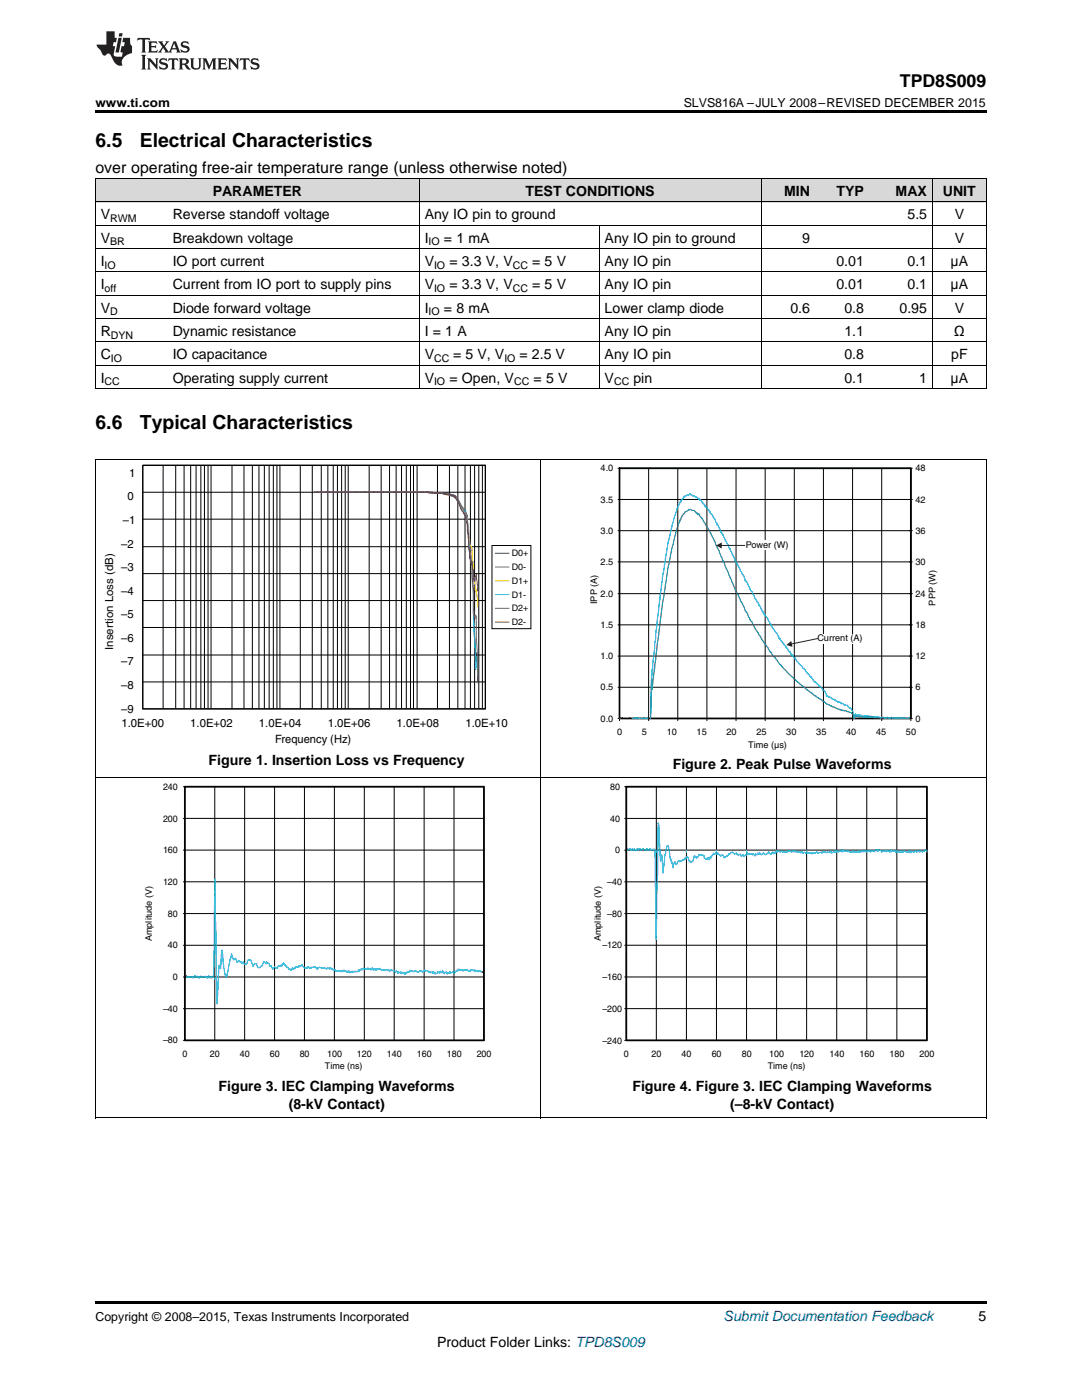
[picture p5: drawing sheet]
<svg xmlns="http://www.w3.org/2000/svg" width="216mm" height="279mm" viewBox="0 0 216 279" stroke-linecap="round" stroke-linejoin="round" font-family="sans-serif">
<g fill="#d8d8d8">
<path d="M19 35.7h10.8v4.7h-10.8z"/>
<path d="M29.8 35.7h3.6v4.7h-3.6z"/>
<path d="M33.4 35.7h50.3v4.7h-50.3z"/>
<path d="M83.7 35.7h17.9v4.7h-17.9z"/>
<path d="M101.6 35.7h18v4.7h-18z"/>
<path d="M119.6 35.7h32.3v4.7h-32.3z"/>
<path d="M151.9 35.7h10.8v4.7h-10.8z"/>
<path d="M162.7 35.7h10.8v4.7h-10.8z"/>
<path d="M173.5 35.7h12.6v4.7h-12.6z"/>
<path d="M186.1 35.7h10.7v4.7h-10.7z"/>
</g>
<path d="M19 259.7h177.8v.5h-177.8z" fill="#000"/>
<path d="M19.1 155.2v68M107.9 155.2v68M196.8 155.2v68M19 223.1h177.8" fill="none" stroke="#000" stroke-width=".2"/>
<path d="M36.9 157h59.7v50.6h-59.7z" fill-rule="evenodd" fill="#fff"/>
<g fill="none" stroke="#010202" stroke-width=".2">
<path d="M36.6 157h60v50.6h-60M36.9 157v50.6M42.9 157v50.6M48.8 157v50.6M54.8 157v50.6M60.7 157v50.6M66.7 157v50.6M72.7 157v50.6M78.7 157v50.6M84.6 157v50.6M90.6 157v50.6M36.6 176h60"/>
<path d="M36.6 169.7h60M36.6 163.3h60M36.6 188.7h60M36.6 182.3h60M36.6 195h60M37.2 194.8l-.3 .3M96.2 194l.2 .1M36.6 201.3h60"/>
</g>
<path d="M36.9 157h59.7v50.6h-59.7z" fill="none" stroke="#010202" stroke-width=".34"/>
<path d="M42.9 195v.4M96.2 194l-.2-.1a.3 .3 0 0 0-.5 0l-.2-.2-.2 .2-.2-.3-.1 .3-.1-.3-.3 .1-.5-.1a.37 .37 0 0 1-.3 .2 .37 .37 0 0 1-.4-.3l-.3 .2a.27 .27 0 0 0-.3-.1 .27 .27 0 0 0-.2 .2l-.1-.3-.2 .1-.2-.1-.1 .2a.33 .33 0 0 0-.4-.2 .33 .33 0 0 0-.2 .3l-.1-.1-.5 .6-.1-.3h-.2a.3 .3 0 0 1-.3 .2 .3 .3 0 0 1-.3-.3l-.1 .3h-.2l-.2 .2-.2-.4-.3 .3-.1-.3-.1 .2-.2-.4-.3 .3-.1-.3-.2 .4a.28 .28 0 0 0-.3-.2 .28 .28 0 0 0-.2 .2l-.4 .1-.3-.3-.1 .2-.1-.3a.23 .23 0 0 1-.3 .2 .23 .23 0 0 1-.2-.2l-.2 .1a.54 .54 0 0 0-.7-.2l-.2-.2-.1 .3-.1-.1-.2 .2a.43 .43 0 0 0-.8 0h-.2l-.2-.1a.35 .35 0 0 0-.3-.2 .35 .35 0 0 0-.3 .2l-.2-.2-.4 .1-.1-.1-.2 .4h-.2l-.1-.1-.5 .4-.2-.3-.3 .1-.1-.2-.1 .3-.2-.3-.3 .2-.1-.3-.1 .4-.2-.4h-.1l-.1-.1-.1 .2-.7-.4-.1 .1-.2-.1-.2 .2-.1-.2-.5-.1-.6 .1-.2-.1-.1 .1-.4-.3-.1 .2-.1-.2-.2 .1-.2-.1-.1 .4-.1-.3-.2 .1-.1-.1-.1 .2-.3-.4-.3 .3-.1-.2a.25 .25 0 0 1-.3 .2 .25 .25 0 0 1-.2-.3l-.5 .3-.3-.3-.3 .3-.2-.2-.4 .5-.1-.2a.36 .36 0 0 1-.2 .3 .36 .36 0 0 1-.4-.1l-.4 .2-.3-.2-.1 .2-.4-.1-.1 .2-.1-.4-.1 .3-.1-.1-.2 .1-.2-.3-.2 .2-.2-.3-.1 .3-.1-.2-.2 .2-.2-.2-.3 .2a.41 .41 0 0 0-.7-.1l-.2-.3-.2 .1-.2-.1-.5-.4-.1 .3-.1-.2h-.4l-.2 .2-1.3-.4-.3 .2-.1-.1-.1 .3-.4-.4h-.7l-.1 .3-.2-.3-.1 .3-.1-.2a.22 .22 0 0 0-.2-.1 .22 .22 0 0 0-.2 .2l-.3-.1-.2 .1-.5-.6-.4 .2-.1-.1-.1 .2-.1-.2-.2 .4-.4-.2-.2 .4-.1-.2-.1 .3-.3-.2-.2 .4-.2-.2h-.3l-.1-.3h-.2l-.1-.3-.1 .1-.5-.7-.4 .6-.1-.2-.1 .3-.1-.2-.1 .1a.52 .52 0 0 0-.6 .5l-.3-.1-.1-.3-.4 .5-.4-.7-.2 .2-.1-.6-.5-.3-.1 .4-.2-.4h-.3a1.33 1.33 0 0 1-1 1.1l-.3-.3-.1-.5h-.3l-.4 .5-.2-.5a.6 .6 0 0 0-.2-.6 .6 .6 0 0 0-.7-.1l-.1 .6a.3 .3 0 0 1-.5 .1l-.1 .1-.1-.4-.1 .3-.2-.2-.1 .2-.1-.3-.4-.1-.1-.2-.3 .3-.3-.7-.3 .2-.2-.3-.1 .1-.2-.9-1.1 4.6-.4-1.9-.4-3.5-.3 3.7-.3-.7v.1l-.4 7.6-.4-24.8-.2 16.5a6.8 6.8 0 0 1-.2 2.8l-.1 .2-.1-.1-.2 .3-.1-.2-.1 .2-.3-.4-.2 .4-.3-.3-.9 .2-.1-.3-.1 .1a.21 .21 0 0 1-.2 .2 .21 .21 0 0 1-.2-.2l-.1 .2a.23 .23 0 0 0-.2-.3 .23 .23 0 0 0-.2 .2l-.2-.2-.2 .3-.1-.2-.2 .2-.1-.2h-.4l-.3 .2" fill="none" stroke="#00aeef" stroke-width=".23"/>
<path d="M37.2 194.8l.2 .2 .1-.2 .1 .3" fill="none" stroke="#00aeef" stroke-width=".2"/>
<path d="M125 157h59.9v50.6h-59.9z" fill-rule="evenodd" fill="#fff"/>
<g fill="none" stroke="#010202" stroke-width=".2">
<path d="M124.7 157h60.2v50.6h-60.2M125 157v50.6M131 157v50.6M137 157v50.6M143 157v50.6M149 157v50.6M155 157v50.6M161 157v50.6M167 157v50.6M172.9 157v50.6M179 157v50.6M124.7 176h60.2"/>
<path d="M124.7 163.3h60.2M124.7 169.7h60.2M125 169.5l.1-.1 .1 .3M124.7 195h60.2M124.7 188.6h60.2M124.7 182.3h60.2M124.7 201.3h60.2"/>
</g>
<path d="M125 157h59.9v50.6h-59.9z" fill="none" stroke="#010202" stroke-width=".34"/>
<path d="M125.6 169.4h.1l.3 .3 .2-.3 .1 .2 .2-.2 .1 .3 .5-.3 .2 .3a.28 .28 0 0 1 .3-.4 .28 .28 0 0 1 .3 .4l.4-.4a.36 .36 0 0 0 .4 .4 .36 .36 0 0 0 .3-.4l.2 .4 .1-.2 .2 .2 .2-.3 .4 .3 .2-.2h.3l.1 .7 .3 17.3 .3-23.3 .5 7.3v.3l.2-1.2 .3 3.6 .3-3.6h.2l.3-1.8h.3l.3 2.5 .3 .9 .1-.1 .2 1.1 .4-1.2 .2 .6 .5-.8 .1 .2 .3-.1 .1-.2 .2 .1 .3-.3 .1 .1 .2-.4 .2 .3 .2-.5a.72 .72 0 0 1 .4 .8l.1 .2 .1-.2 .3 .3a1.49 1.49 0 0 0 .6-1.2h.1a.38 .38 0 0 0 .4 .2 .38 .38 0 0 0 .3-.3l.1-.3 .1 .2 .2-.2 .2 .2 .1-.2 .3 .2 .2 .7 .1-.1 .1 .2 .1-.1 .1 .2 .2-.4 .1 .1 .1-.1 .1 .4 .1-.5 .2 .3 .1-.5 .1 .1 .4-.7 .2 .2 .1-.2 .3 .1 .2-.2 .1 .3 .5 .4a.31 .31 0 0 1 .4-.2 .31 .31 0 0 1 .2 .4l.1 .1 .1-.2 .2 .1 .4-.5 .2 .1 .1-.4 .1 .2 .2-.4h.4a.43 .43 0 0 0 .7 .1l.4 .5 .3-.2 .3 .3 .2-.2 .1 .2 .2-.1 .1 .3 .5-.6 .1 .2 .1-.3 .1 .2 .4-.1 .2 .1 .1-.1 .2 .2 .1-.2 .3 .4 .2-.4 .3 .2 .1-.3 .2 .2 .2-.3 .1 .4h.3l.3-.4 .3 .2a.27 .27 0 0 0 .3 .2 .27 .27 0 0 0 .2-.3l.3-.3 .4 .5 .4-.5 .2 .4 .1-.3 .2 .1 .1-.3 .3 .1 .2-.2 .3 .2a.32 .32 0 0 1 .3-.1 .32 .32 0 0 1 .3 .2l.3-.2 .1 .2 .2-.1a.29 .29 0 0 0 .3 .1 .29 .29 0 0 0 .1-.3l.2 .2 .3-.2 .2 .2 .4-.2 .1 .2 .3-.2a.39 .39 0 0 0 .7 .1 .3 .3 0 0 0 .3 .2 .3 .3 0 0 0 .3-.2l.1 .4 .4-.2 .4 .2 .3-.2 .1 .2 .5-.1 .2 .2 .2-.2h.5l.2-.2 .2 .2 .7-.2 .2 .2 .2-.2 .2 .1 .2-.1 .3 .2 .2-.1h.4l.3-.2a.33 .33 0 0 0 .5 .2h.2l.1-.3 .1 .3a.4 .4 0 0 1 .6-.1l.5-.3 .1 .3 .1-.4 .2 .4 .1-.3 .2 .2 .1-.2 .5 .3a.33 .33 0 0 1 .6 .1l.1-.1 .3 .1 .2-.3 .1 .3 .2-.2 .2 .2 .3-.1 .2 .1 .1-.3a.25 .25 0 0 0 .2 .3 .25 .25 0 0 0 .3-.2l.2-.1 .1 .2 .2-.1h.8l.4-.2 .1 .3 .2-.2 .2 .1 .2-.1 .2 .2 .4-.4 .3 .2 .2-.2 .4 .1 .1 .4 .2-.3 .5 .1 .1-.2 .1 .3a.43 .43 0 0 1 .7 0l.1-.3 .2 .3 .1-.3 .2 .2 .2-.2 .4 .3 .3-.1a.36 .36 0 0 0 .6 .1h.1l.1-.2 .2 .3 .4-.3 .7 .3 .4-.3 .1 .4 .1-.4 .1 .3 .4-.2a.17 .17 0 0 0 .2 .2 .17 .17 0 0 0 .1-.2l.4 .2 .2-.3 .2 .1 .1-.2 .1 .3 .1-.2 .5 .2 .1-.2h.3l.2-.2 .1 .2M131 169.7v.4M137 169.7v.4M143 169.7v.4M149 169.7v.4M155 169.7v.4M161 169.7v.4M167 169.7v.4M172.9 169.7v.4M179 169.7v.4M184.9 169.7v.4" fill="none" stroke="#00aeef" stroke-width=".23"/>
<path d="M125.6 169.4l-.4 .3" fill="none" stroke="#00aeef" stroke-width=".2"/>
<path d="M19.1 91.7v63.5M107.9 91.7v63.5M196.8 91.7v63.5M19 155.2h177.8" fill="none" stroke="#000" stroke-width=".2"/>
<path d="M123.6 93.5h58.1v49.9h-58.1z" fill-rule="evenodd" fill="#fff"/>
<g fill="none" stroke="#010202" stroke-width=".2">
<path d="M123.3 99.7h58.7M123.3 93.5h58.7M123.6 93.5v50.3M129.4 93.5v50.3M135.2 93.5v50.3M141.1 93.5v50.3M146.9 93.5v50.3M152.7 93.5v50.3M158.5 93.5v50.3M164.3 93.5v50.3M170.1 93.5v50.3M175.9 93.5v50.3"/>
<path d="M181.7 93.5v50.3M123.3 118.5h58.7M123.3 112.1h58.7M123.3 105.9h58.7M123.3 137.2h58.7M123.3 130.9h58.7M123.3 124.7h58.7M123.3 143.4h58.7M124.1 143.4v-.1l.1 .1M124.4 143.4h.1M125.6 143.4v-.1l.2 .1"/>
</g>
<path d="M123.6 93.5h58.1v49.9h-58.1z" fill="none" stroke="#010202" stroke-width=".34"/>
<path d="M126.1 143.4h.1M126.4 143.4l.1-.1 .2 .1M127.4 143.3l-.6 .1M181.3 143.4v-.1l.1 .1" fill="none" stroke="#00aeef" stroke-width=".2"/>
<path d="M127.4 143.3l.4 .1M128 143.4h.2M128.4 143.4l.1-.2 .1 .2M128.8 143.4l.3-.1 .2 .1M129.8 143.4l.2-9.7 .1 1.1 1-11.1 1.4-10a53.8 53.8 0 0 1 2.9-12.8l.7-1.3 .6-.5a.4 .4 0 0 1 .6-.2l.4-.3 .6 .4 .2-.1 .4 .2 .4 .5 .1-.1 .2 .3 .2 .1 .1-.1 .6 .9h.1l.2 .4 .6 .7 .3 .6 .3 .2 .7 1.1 1.4 3 .2 .1 3.4 7.1 .7 1.1a1.88 1.88 0 0 0 .7 1.3l.6 1.4 .4 .4 .6 1.4 1.8 2.9v.2l.2 .1 .6 .9 .1 .3 .5 .7v.4l1.1 1.3 .6 1.2h.1l.1 .4h.2l1.9 2.7 .4 .5 .3 .2 .5 .7 2.7 3.1 .6 .9 .9 .6 .2 .4 .1-.1 .1 .3 .4 .2 .1 .3 .3 .1 .5 1.2 .1-.1 .3 .2 .1-.1 .7 .6h.3l.9 .6 .2-.1 .2 .3 .2-.1 .4 .4a1.18 1.18 0 0 1 1.1 .6 1.89 1.89 0 0 1 .8 1.8l.1 .3M170.5 143.4l.1-.9 .3 .2 .3-.1 .1 .2 .5-.1 .6 .4 .2-.3 .1 .1 .6-.1 .1 .3 .4-.2 .6 .3v-.1l.3 .1 .5-.1 .5 .2 1.4-.1 .4 .2 .3-.2h.2l.2 .2 .1-.1 .9 .1 .1-.2 .1 .2 .2-.1 .4 .1M180.3 143.4v-.2l.3 .2h.7" fill="none" stroke="#00aeef" stroke-width=".23"/>
<path d="M123.6 143.4h.2M129.2 143.4h.1M129.8 143.4l.2-7.8 .1 2 2.2-17.9a100.5 100.5 0 0 1 2.9-14.7l.5-1.3h.1l.3-.5a2.23 2.23 0 0 1 1.2-1.3l.2-.3 .1 .2 .2-.2 .2 .3h.5l.8 .8 .1-.2 1.5 2.4a14.3 14.3 0 0 1 2 4l.6 1.1 3.2 7.8 .5 .8 .6 1.3 .7 1.3 .2 .8 .4 .4 .5 1.2 2.5 4.2 1.2 1.5 .6 1.2 .8 .8 .9 1.3 .4 .2v.3h.2l2.1 2.3 .3 .1 .3 .5 2.1 1.7 1.1 .7 .3 .4 2.1 1.2 .5 .5 .5 .2 1.9 .9 .2-.1 .2 .2 .1-.1 1 .3 .3 .2a1.26 1.26 0 0 1 1.2 1.3M170.5 143.4l.1-.6 1.5 .4 .5-.1 .1 .1h1.6l.1 .1 .7-.1 1.3 .2 .1-.1 .1 .1 .2-.1 1.4 .1M178.5 143.4l.2-.1 .8 .1M180.1 143.4l.2-.1 .4 .1M181.2 143.4l.2-.1v.1" fill="none" stroke="#00a54f" stroke-width=".23"/>
<g fill="#fff">
<path d="M148.6 107.9h8.8v1.9h-8.8z" fill-rule="evenodd"/>
<path d="M163.1 126.5h8.9v1.9h-8.9z" fill-rule="evenodd"/>
</g>
<path d="M163.1 127.4l-5.2 1.1" fill="none" stroke="#231f20" stroke-width=".2"/>
<path d="M156.9 128.7l1-.8 .2 1.2z" fill="#231f20"/>
<path d="M148.6 108.9h-4.7" fill="none" stroke="#231f20" stroke-width=".2"/>
<path d="M142.9 108.9l1.1-.6v1.2z" fill="#231f20"/>
<g fill="none" stroke="#010202" stroke-width=".2">
<path d="M28.5 92.9h68.4v48.6h-68.4zM28.5 98.2h68.4M32.5 92.9v48.6M35.1 92.9v48.6M36.7 92.9v48.6M38 92.9v48.6M39.1 92.9v48.6M40.1 92.9v48.6M40.8 92.9v48.6M41.5 92.9v48.6M42.1 92.9v48.6M46.3 92.9v48.6"/>
<path d="M48.7 92.9v48.6M50.4 92.9v48.6M51.7 92.9v48.6M52.7 92.9v48.6M53.7 92.9v48.6M54.5 92.9v48.6M55.3 92.9v48.6M55.9 92.9v48.6M59.9 92.9v48.6M62.3 92.9v48.6M64.1 92.9v48.6M65.4 92.9v48.6"/>
<path d="M66.5 92.9v48.6M67.3 92.9v48.6M68.2 92.9v48.6M68.9 92.9v48.6M69.5 92.9v48.6M73.7 92.9v48.6M76.1 92.9v48.6M77.7 92.9v48.6M79 92.9v48.6M80.1 92.9v48.6M81.1 92.9v48.6M81.9 92.9v48.6"/>
<path d="M82.5 92.9v48.6M83.2 92.9v48.6M87.3 92.9v48.6M89.7 92.9v48.6M91.4 92.9v48.6M92.8 92.9v48.6M93.9 92.9v48.6M94.7 92.9v48.6M95.5 92.9v48.6M96.3 92.9v48.6M28.5 119.9h68.4M28.5 114.5h68.4"/>
<path d="M28.5 109.1h68.4M28.5 103.6h68.4M28.5 136.1h68.4M28.5 130.7h68.4M28.5 125.2h68.4"/>
</g>
<path d="M28.5 92.9h68.4v48.6h-68.4z" fill="none" stroke="#010202" stroke-width=".24"/>
<g fill="none" stroke="#2e3090" stroke-width=".2">
<path d="M62.7 98.2h23.6l.2 .2h1.9v.1M62.8 98.2h.1M63 98.2h.1M63.3 98.2h.1M63.6 98.2h.1M63.9 98.2h.1M64.1 98.2h.1M64.3 98.2h.1M64.6 98.2h.1M64.8 98.2h.1M65.1 98.2h.1M65.4 98.2h.1"/>
<path d="M65.7 98.2h.1M65.9 98.2h.1M66.1 98.2h.1M66.4 98.2h.1M66.6 98.2h.1M67 98.2h.1M67.2 98.2h.1M67.4 98.2h.1M67.7 98.2h.1M67.9 98.2h.1M68.2 98.2h.1M68.5 98.2h.1"/>
<path d="M68.8 98.2h.1M69 98.2h.1M69.2 98.2h.1M69.5 98.2h.1M69.7 98.2h.1M70 98.2h.1M70.3 98.2h.1M70.6 98.2h.1M70.8 98.2h.1M71 98.2h.1M71.3 98.2h.1M71.5 98.2h.1"/>
<path d="M71.9 98.2h.1M72.1 98.2h.1M72.4 98.2h.1M72.6 98.2h.1M72.8 98.2h.1M73.1 98.2h.1M73.4 98.2h.1M73.7 98.2h.1M73.9 98.2h.1M74.1 98.2h.1M74.4 98.2h.1M74.6 98.2h.1"/>
<path d="M74.9 98.2h.1M75.2 98.2h.1M75.5 98.2h.1M75.7 98.2h.1M75.9 98.2h.1M76.2 98.2h.1M76.4 98.2h.1M76.8 98.2h.1M77 98.2h.1M77.3 98.2h.1M77.5 98.2h.1M77.7 98.2h.1"/>
<path d="M78 98.2h.1M78.3 98.2h.1M78.6 98.2h.1M78.8 98.2h.1M79 98.2h.1M79.3 98.2h.1M79.5 98.2h.1M79.8 98.2h.1M80.1 98.2h.1M80.4 98.2h.1M80.6 98.2h.1M80.8 98.2h.1"/>
<path d="M81.1 98.2h.1M81.3 98.2h.1M81.7 98.2h.1M81.9 98.2h.1M82.2 98.2h.1M82.4 98.2h.1M82.6 98.2h.1M82.9 98.2h.1M83.2 98.2h.1M83.5 98.2h.1M83.7 98.2h.1M83.9 98.2h.1"/>
<path d="M84.2 98.2h.1M84.4 98.2h.1M84.7 98.2h.1M85 98.2h.1M85.3 98.2h.1M85.5 98.2h.1M85.7 98.2h.1M86 98.2h.1M86.2 98.2h.1M86.6 98.4h.1M86.8 98.4h.1M87.1 98.4h.1"/>
<path d="M87.3 98.4h.1M87.5 98.4h.1M87.8 98.4h.1M88 98.4h.1M88.4 98.5h.1M88.4 98.5h.7M88.6 98.5h.1M88.8 98.5h.1M89.1 98.5h.1M89.1 98.5l.1 .1h.7v.1M89.3 98.6h.1M89.6 98.6h.1"/>
<path d="M89.9 98.7h.1M89.9 98.7h.5v.1M90.2 98.7h.1M90.4 98.8h.1M90.4 98.8l.5 .2v.1M90.9 99.1h.1M90.9 99.1l.6 .6a4.5 4.5 0 0 0 1.3 2.1h.1l.1 .5a2.27 2.27 0 0 1 .3 1.7l.4 4.9a3.9 3.9 0 0 0 .3 2.1v1.1a4.2 4.2 0 0 1 .2 2.6v.9a21.2 21.2 0 0 1 .3 5.2l.1 4.9 .2 2.5v3.5l.1 .1 .2-1.6 .2 2.4v3.5M91.1 99.3h.1"/>
</g>
<g fill="none" stroke="#b6208b" stroke-width=".2">
<path d="M62.7 98.2h22.8v.2h2v.1M62.8 98.2h.1M63 98.2h.1M63.3 98.2h.1M63.6 98.2h.1M63.9 98.2h.1M64.1 98.2h.1M64.3 98.2h.1M64.6 98.2h.1M64.8 98.2h.1M65.1 98.2h.1M65.4 98.2h.1"/>
<path d="M65.7 98.2h.1M65.9 98.2h.1M66.1 98.2h.1M66.4 98.2h.1M66.6 98.2h.1M67 98.2h.1M67.2 98.2h.1M67.4 98.2h.1M67.7 98.2h.1M67.9 98.2h.1M68.2 98.2h.1M68.5 98.2h.1"/>
<path d="M68.8 98.2h.1M69 98.2h.1M69.2 98.2h.1M69.5 98.2h.1M69.7 98.2h.1M70 98.2h.1M70.3 98.2h.1M70.6 98.2h.1M70.8 98.2h.1M71 98.2h.1M71.3 98.2h.1M71.5 98.2h.1"/>
<path d="M71.9 98.2h.1M72.1 98.2h.1M72.4 98.2h.1M72.6 98.2h.1M72.8 98.2h.1M73.1 98.2h.1M73.4 98.2h.1M73.7 98.2h.1M73.9 98.2h.1M74.1 98.2h.1M74.4 98.2h.1M74.6 98.2h.1"/>
<path d="M74.9 98.2h.1M75.2 98.2h.1M75.5 98.2h.1M75.7 98.2h.1M75.9 98.2h.1M76.2 98.2h.1M76.4 98.2h.1M76.8 98.2h.1M77 98.2h.1M77.3 98.2h.1M77.5 98.2h.1M77.7 98.2h.1"/>
<path d="M78 98.2h.1M78.3 98.2h.1M78.6 98.2h.1M78.8 98.2h.1M79 98.2h.1M79.3 98.2h.1M79.5 98.2h.1M79.8 98.2h.1M80.1 98.2h.1M80.4 98.2h.1M80.6 98.2h.1M80.8 98.2h.1"/>
<path d="M81.1 98.2h.1M81.3 98.2h.1M81.7 98.2h.1M81.9 98.2h.1M82.2 98.2h.1M82.4 98.2h.1M82.6 98.2h.1M82.9 98.2h.1M83.2 98.2h.1M83.5 98.2h.1M83.7 98.2h.1M83.9 98.2h.1"/>
<path d="M84.2 98.2h.1M84.4 98.2h.1M84.7 98.2h.1M85 98.2h.1M85.3 98.2h.1M85.7 98.4h.1M86 98.4h.1M86.2 98.4h.1M86.6 98.4h.1M86.8 98.4h.1M87.1 98.4h.1M87.3 98.4h.1"/>
<path d="M87.5 98.5h.1M87.5 98.5h.9v.1M87.8 98.5h.1M88 98.5h.1M88.4 98.6h.1M88.4 98.6h.4M88.6 98.6h.1M88.8 98.6h.1M88.8 98.6l.5 .1v.1h.6v.2M89.1 98.7h.1M89.6 98.8h.1M89.9 99h.1"/>
<path d="M89.9 99h.3M90.2 99h.1M90.2 99l.2 .1M90.4 99.1h.1M90.4 99.1l.2 .1M90.6 99.2h.1M90.6 99.2l.8 .8 .6 1.6 .7 .8M90.9 99.4h.1M92.4 102.2h.1M92.7 102.4h.1M92.7 102.4l.2 .1 .1 .4a2.27 2.27 0 0 1 .3 1.7l.2 1.5v1.3l.5 2.4M94 109.8h.1"/>
<path d="M94 109.8l.2 .4 .4 5.4a1.49 1.49 0 0 0 .2 1.3l.1 1.2 .2-.3M95.1 117.8h.1M95.1 117.8v.5a6.4 6.4 0 0 1 .2 2.7"/>
</g>
<g fill="none" stroke="#f7e726" stroke-width=".2">
<path d="M62.7 98.2h22.6M62.8 98.2h.1M63 98.2h.1M63.3 98.2h.1M63.6 98.2h.1M63.9 98.2h.1M64.1 98.2h.1M64.3 98.2h.1M64.6 98.2h.1M64.8 98.2h.1M65.1 98.2h.1M65.4 98.2h.1"/>
<path d="M65.7 98.2h.1M65.9 98.2h.1M66.1 98.2h.1M66.4 98.2h.1M66.6 98.2h.1M67 98.2h.1M67.2 98.2h.1M67.4 98.2h.1M67.7 98.2h.1M67.9 98.2h.1M68.2 98.2h.1M68.5 98.2h.1"/>
<path d="M68.8 98.2h.1M69 98.2h.1M69.2 98.2h.1M69.5 98.2h.1M69.7 98.2h.1M70 98.2h.1M70.3 98.2h.1M70.6 98.2h.1M70.8 98.2h.1M71 98.2h.1M71.3 98.2h.1M71.5 98.2h.1"/>
<path d="M71.9 98.2h.1M72.1 98.2h.1M72.4 98.2h.1M72.6 98.2h.1M72.8 98.2h.1M73.1 98.2h.1M73.4 98.2h.1M73.7 98.2h.1M73.9 98.2h.1M74.1 98.2h.1M74.4 98.2h.1M74.6 98.2h.1"/>
<path d="M74.9 98.2h.1M75.2 98.2h.1M75.5 98.2h.1M75.7 98.2h.1M75.9 98.2h.1M76.2 98.2h.1M76.4 98.2h.1M76.8 98.2h.1M77 98.2h.1M77.3 98.2h.1M77.5 98.2h.1M77.7 98.2h.1"/>
<path d="M78 98.2h.1M78.3 98.2h.1M78.6 98.2h.1M78.8 98.2h.1M79 98.2h.1M79.3 98.2h.1M79.5 98.2h.1M79.8 98.2h.1M80.1 98.2h.1M80.4 98.2h.1M80.6 98.2h.1M80.8 98.2h.1"/>
<path d="M81.1 98.2h.1M81.3 98.2h.1M81.7 98.2h.1M81.9 98.2h.1M82.2 98.2h.1M82.4 98.2h.1M82.6 98.2h.1M82.9 98.2h.1M83.2 98.2h.1M83.5 98.2h.1M83.7 98.2h.1M83.9 98.2h.1"/>
<path d="M84.2 98.2h.1M84.4 98.2h.1M84.7 98.2h.1M85 98.2h.1M85.3 98.2h.1M85.3 98.2l.1 .2h2.1v.1l1.3 .1M85.5 98.4h.1M85.7 98.4h.1M86 98.4h.1M86.2 98.4h.1M86.6 98.4h.1M86.8 98.4h.1"/>
<path d="M87.1 98.4h.1M87.3 98.4h.1M87.8 98.5h.1M88 98.5h.1M88.6 98.6h.1M88.8 98.6h.1M88.8 98.6l.8 .1v.1M89.1 98.7h.1M89.3 98.7h.1M89.6 98.8h.1M89.6 98.8h.3M89.9 98.8h.1"/>
<path d="M89.9 98.8l.5 .2v.1M90.2 99h.1M90.4 99.1h.1M90.4 99.1h.2v.1M90.6 99.2h.1M90.6 99.2h.3v.1M90.9 99.3h.1M90.9 99.3l.5 .6 .8 1.9 .5 .4M92.7 102.2h.1M92.7 102.2a3.4 3.4 0 0 1 .6 2.5l.4 3.9 .3 .5M94 109.1h.1M94 109.1a2.02 2.02 0 0 1 .2 1.8l.3 1.8v2.3l.4 2.9 .2-.2 .2 3.5"/>
</g>
<g fill="none" stroke="#30beb9" stroke-width=".2">
<path d="M62.7 98.2h22.8v.2h.5v-.2l.1 .2h1.9v.1M62.8 98.2h.1M63 98.2h.1M63.3 98.2h.1M63.6 98.2h.1M63.9 98.2h.1M64.1 98.2h.1M64.3 98.2h.1M64.6 98.2h.1M64.8 98.2h.1M65.1 98.2h.1M65.4 98.2h.1"/>
<path d="M65.7 98.2h.1M65.9 98.2h.1M66.1 98.2h.1M66.4 98.2h.1M66.6 98.2h.1M67 98.2h.1M67.2 98.2h.1M67.4 98.2h.1M67.7 98.2h.1M67.9 98.2h.1M68.2 98.2h.1M68.5 98.2h.1"/>
<path d="M68.8 98.2h.1M69 98.2h.1M69.2 98.2h.1M69.5 98.2h.1M69.7 98.2h.1M70 98.2h.1M70.3 98.2h.1M70.6 98.2h.1M70.8 98.2h.1M71 98.2h.1M71.3 98.2h.1M71.5 98.2h.1"/>
<path d="M71.9 98.2h.1M72.1 98.2h.1M72.4 98.2h.1M72.6 98.2h.1M72.8 98.2h.1M73.1 98.2h.1M73.4 98.2h.1M73.7 98.2h.1M73.9 98.2h.1M74.1 98.2h.1M74.4 98.2h.1M74.6 98.2h.1"/>
<path d="M74.9 98.2h.1M75.2 98.2h.1M75.5 98.2h.1M75.7 98.2h.1M75.9 98.2h.1M76.2 98.2h.1M76.4 98.2h.1M76.8 98.2h.1M77 98.2h.1M77.3 98.2h.1M77.5 98.2h.1M77.7 98.2h.1"/>
<path d="M78 98.2h.1M78.3 98.2h.1M78.6 98.2h.1M78.8 98.2h.1M79 98.2h.1M79.3 98.2h.1M79.5 98.2h.1M79.8 98.2h.1M80.1 98.2h.1M80.4 98.2h.1M80.6 98.2h.1M80.8 98.2h.1"/>
<path d="M81.1 98.2h.1M81.3 98.2h.1M81.7 98.2h.1M81.9 98.2h.1M82.2 98.2h.1M82.4 98.2h.1M82.6 98.2h.1M82.9 98.2h.1M83.2 98.2h.1M83.5 98.2h.1M83.7 98.2h.1M83.9 98.2h.1"/>
<path d="M84.2 98.2h.1M84.4 98.2h.1M84.7 98.2h.1M85 98.2h.1M85.3 98.2h.1M85.7 98.4h.1M86.2 98.4h.1M86.6 98.4h.1M86.8 98.4h.1M87.1 98.4h.1M87.3 98.4h.1M87.5 98.4h.1"/>
<path d="M87.8 98.4h.1M88 98.5h.1M88 98.5h.6M88.4 98.5h.1M88.6 98.5h.1M88.6 98.5l.7 .1M88.8 98.6h.1M89.1 98.6h.1M89.3 98.6h.1M89.3 98.6l.6 .1M89.6 98.7h.1M89.9 98.7h.1"/>
<path d="M89.9 98.7l.7 .3M90.2 98.8h.1M90.6 99h.1M90.6 99l.9 .8 .5 1.3 .4 .7h.3v.1M92.7 101.9h.1M92.7 101.9l.2 .3v.3a3.5 3.5 0 0 1 .4 2.1l.4 5.5 .5 2.6v3.6a31.9 31.9 0 0 1 .3 7l.3 7.1v3.1l.1 .2 .2-2.7v.2a7.9 7.9 0 0 1 .2 3.8"/>
</g>
<g fill="none" stroke="#96278e" stroke-width=".2">
<path d="M62.7 98.2h23.3M62.8 98.2h.1M63 98.2h.1M63.3 98.2h.1M63.6 98.2h.1M63.9 98.2h.1M64.1 98.2h.1M64.3 98.2h.1M64.6 98.2h.1M64.8 98.2h.1M65.1 98.2h.1M65.4 98.2h.1"/>
<path d="M65.7 98.2h.1M65.9 98.2h.1M66.1 98.2h.1M66.4 98.2h.1M66.6 98.2h.1M67 98.2h.1M67.2 98.2h.1M67.4 98.2h.1M67.7 98.2h.1M67.9 98.2h.1M68.2 98.2h.1M68.5 98.2h.1"/>
<path d="M68.8 98.2h.1M69 98.2h.1M69.2 98.2h.1M69.5 98.2h.1M69.7 98.2h.1M70 98.2h.1M70.3 98.2h.1M70.6 98.2h.1M70.8 98.2h.1M71 98.2h.1M71.3 98.2h.1M71.5 98.2h.1"/>
<path d="M71.9 98.2h.1M72.1 98.2h.1M72.4 98.2h.1M72.6 98.2h.1M72.8 98.2h.1M73.1 98.2h.1M73.4 98.2h.1M73.7 98.2h.1M73.9 98.2h.1M74.1 98.2h.1M74.4 98.2h.1M74.6 98.2h.1"/>
<path d="M74.9 98.2h.1M75.2 98.2h.1M75.5 98.2h.1M75.7 98.2h.1M75.9 98.2h.1M76.2 98.2h.1M76.4 98.2h.1M76.8 98.2h.1M77 98.2h.1M77.3 98.2h.1M77.5 98.2h.1M77.7 98.2h.1"/>
<path d="M78 98.2h.1M78.3 98.2h.1M78.6 98.2h.1M78.8 98.2h.1M79 98.2h.1M79.3 98.2h.1M79.5 98.2h.1M79.8 98.2h.1M80.1 98.2h.1M80.4 98.2h.1M80.6 98.2h.1M80.8 98.2h.1"/>
<path d="M81.1 98.2h.1M81.3 98.2h.1M81.7 98.2h.1M81.9 98.2h.1M82.2 98.2h.1M82.4 98.2h.1M82.6 98.2h.1M82.9 98.2h.1M83.2 98.2h.1M83.5 98.2h.1M83.7 98.2h.1M83.9 98.2h.1"/>
<path d="M84.2 98.2h.1M84.4 98.2h.1M84.7 98.2h.1M85 98.2h.1M85.3 98.2h.1M85.5 98.2h.1M85.7 98.2h.1M86 98.2h.1M86 98.2l.1 .2 2.7 .1M86.2 98.4h.1M86.6 98.4h.1M86.8 98.4h.1"/>
<path d="M87.1 98.4h.1M87.3 98.4h.1M87.5 98.4h.1M87.8 98.4h.1M88.4 98.5h.1M88.6 98.5h.1M88.8 98.5h.1M88.8 98.5l1.8 .3v.2M89.1 98.6h.1M89.3 98.6h.1M89.9 98.7h.1M90.4 98.8h.1"/>
<path d="M90.6 99h.1M90.6 99h.3v.1M90.9 99.1h.1M90.9 99.1l.5 .5 1.3 2.5a6.4 6.4 0 0 1 .6 2.9l.2 2.4a6.9 6.9 0 0 0 .2 3v1.1l.3 .4v.4a4.2 4.2 0 0 1 .2 2.7l.3 2.6v3.9l.1 .5a1.49 1.49 0 0 0 .2 1.3v.1l.1-.7 .2 .4v4.3l.2 3.6v5.3M91.1 99.3h.1"/>
</g>
<g fill="none" stroke="#ae2930" stroke-width=".2">
<path d="M62.7 98.2h22.8M62.8 98.2h.1M63 98.2h.1M63.3 98.2h.1M63.6 98.2h.1M63.9 98.2h.1M64.1 98.2h.1M64.3 98.2h.1M64.6 98.2h.1M64.8 98.2h.1M65.1 98.2h.1M65.4 98.2h.1"/>
<path d="M65.7 98.2h.1M65.9 98.2h.1M66.1 98.2h.1M66.4 98.2h.1M66.6 98.2h.1M67 98.2h.1M67.2 98.2h.1M67.4 98.2h.1M67.7 98.2h.1M67.9 98.2h.1M68.2 98.2h.1M68.5 98.2h.1"/>
<path d="M68.8 98.2h.1M69 98.2h.1M69.2 98.2h.1M69.5 98.2h.1M69.7 98.2h.1M70 98.2h.1M70.3 98.2h.1M70.6 98.2h.1M70.8 98.2h.1M71 98.2h.1M71.3 98.2h.1M71.5 98.2h.1"/>
<path d="M71.9 98.2h.1M72.1 98.2h.1M72.4 98.2h.1M72.6 98.2h.1M72.8 98.2h.1M73.1 98.2h.1M73.4 98.2h.1M73.7 98.2h.1M73.9 98.2h.1M74.1 98.2h.1M74.4 98.2h.1M74.6 98.2h.1"/>
<path d="M74.9 98.2h.1M75.2 98.2h.1M75.5 98.2h.1M75.7 98.2h.1M75.9 98.2h.1M76.2 98.2h.1M76.4 98.2h.1M76.8 98.2h.1M77 98.2h.1M77.3 98.2h.1M77.5 98.2h.1M77.7 98.2h.1"/>
<path d="M78 98.2h.1M78.3 98.2h.1M78.6 98.2h.1M78.8 98.2h.1M79 98.2h.1M79.3 98.2h.1M79.5 98.2h.1M79.8 98.2h.1M80.1 98.2h.1M80.4 98.2h.1M80.6 98.2h.1M80.8 98.2h.1"/>
<path d="M81.1 98.2h.1M81.3 98.2h.1M81.7 98.2h.1M81.9 98.2h.1M82.2 98.2h.1M82.4 98.2h.1M82.6 98.2h.1M82.9 98.2h.1M83.2 98.2h.1M83.5 98.2h.1M83.7 98.2h.1M83.9 98.2h.1"/>
<path d="M84.2 98.2h.1M84.4 98.2h.1M84.7 98.2h.1M85 98.2h.1M85.3 98.2h.1M85.5 98.2h.1M85.5 98.2l.1 .2h1.9M85.7 98.4h.1M86 98.4h.1M86.2 98.4h.1M86.6 98.4h.1M86.8 98.4h.1"/>
<path d="M87.1 98.4h.1M87.3 98.4h.1M87.5 98.4h.1M87.5 98.4l.1 .1h.8M87.8 98.5h.1M88 98.5h.1M88.4 98.5h.1M88.4 98.5l.7 .1v.1M88.6 98.6h.1M88.8 98.6h.1M89.1 98.7h.1M89.1 98.7l.8 .1"/>
<path d="M89.3 98.7h.1M89.9 98.8h.1M89.9 98.8l.5 .2v.1M90.2 99h.1M90.4 99.1h.1M90.4 99.1h.2v.1M90.6 99.2h.1M90.6 99.2l.5 .5M91.1 99.7h.1M91.1 99.7l.4 .4 .7 2 .2 .1v.2l.5 .7 .4 1.9 .4 6.5 .3 .6M94 112.1h.1M94 112.1h.2l.4 3.9 .2-.1v-.7l.3-.6 .2 3.5"/>
</g>
<path d="M98.2 108.9h7.7v16.6h-7.7z" fill-rule="evenodd" fill="#fff"/>
<path d="M98.2 108.9h7.7v16.6h-7.7z" fill="none" stroke="#010202" stroke-width=".2"/>
<path d="M98.8 110.4h2.8" fill="none" stroke="#2e3090" stroke-width=".2"/>
<path d="M98.8 113.2h2.8" fill="none" stroke="#b6208b" stroke-width=".2"/>
<path d="M98.8 115.9h2.8" fill="none" stroke="#f7e726" stroke-width=".2"/>
<path d="M98.8 118.7h2.8" fill="none" stroke="#30beb9" stroke-width=".2"/>
<path d="M98.8 121.4h2.8" fill="none" stroke="#96278e" stroke-width=".2"/>
<path d="M98.8 124.2h2.8" fill="none" stroke="#ae2930" stroke-width=".2"/>
<g fill="none" stroke="#000" stroke-width=".2">
<path d="M19 35.6h177.8M19.1 35.7v41.9M83.6 35.7v41.9M151.9 35.7v41.9M186 35.7v41.9M196.8 35.7v41.9M19 58.9h177.8M19 54.3h177.8M19 49.6h177.8M19 45h177.8M19 40.3h177.8M119.5 45v32.6"/>
<path d="M19 77.6h177.8M19 72.9h177.8M19 68.2h177.8M19 63.6h177.8M19 91.6h177.8"/>
</g>
<path d="M19 22h177.8v.5h-177.8zM19 77.6h.2zM33.3 77.6h.1zM83.6 77.6h.1zM101.5 77.6h.1zM119.5 77.6h.1zM151.8 77.6h.1zM162.6 77.6h.1zM173.4 77.6h.1zM185.9 77.6h.2zM196.7 77.6h.1z" fill="#000"/>
<g fill="#231f20">
<path d="M27.5 7.6l-.1 .5 .4-.2h.6v.1v2.1l-.2 .4h1l-.3-.4v-2.1l.1-.1h.5l.5 .2-.2-.5zM29.5 8.3l.2 .3v1.5l-.2 .4h1.8l.2-.6a1.04 1.04 0 0 1-1.3 .2v-.7h.6l.3 .2v-.6l-.3 .2h-.6v-.6l.8-.1 .4 .3-.2-.5zM31.5 8.3l.9 1.1-.9 1.1h.8l-.2-.2 .5-.7 .4 .7-.2 .2h1.5l-.1-.2 .1-.4h.9l.1 .4-.2 .2h1l-.3-.3-.7-1.9h-.5l-.9 2-.8-1 .9-1h-.8l.1 .3-.3 .5-.4-.6 .2-.2zM34.7 8.6l.4 1h-.7zM36.3 8.4a.63 .63 0 0 0-.2 .7 .63 .63 0 0 0 .6 .4l.6 .2 .1 .2a.75 .75 0 0 1-.7 .4 .75 .75 0 0 1-.6-.5l.1 .7 .1-.1a1.11 1.11 0 0 0 1.5-.6 1.13 1.13 0 0 0-1.2-.8l-.1-.4a1.04 1.04 0 0 1 1.2 .2l-.2-.5-.1 .1-.5-.2zM28.2 10.9l.2 .4v2.2l-.2 .4h1l-.3-.4v-2.2l.3-.4zM29.3 11.6l.3 .4v1.5l-.3 .4h.8l-.2-.4v-1.3l1.5 1.7v-1.9l.2-.4h-.7l.2 .4v.9l-1.1-1.3zM32 11.8a.62 .62 0 0 0-.2 .7 .62 .62 0 0 0 .6 .4l.6 .1 .1 .3a.76 .76 0 0 1-.7 .3 .76 .76 0 0 1-.6-.4l.1 .7 .1-.1a1.11 1.11 0 0 0 1.5-.6 1.13 1.13 0 0 0-1.2-.8l-.1-.4a1.04 1.04 0 0 1 1.2 .2l-.2-.6-.1 .1-.5-.1zM33.7 11.6l-.2 .6a.61 .61 0 0 1 .8-.3v1.6l-.2 .4h.9l-.2-.4v-1.6a.63 .63 0 0 1 .8 .3l-.2-.6zM35.6 11.6l.3 .4v1.5l-.3 .4h1l-.2-.2v-.8l.5 .2a.76 .76 0 0 0 1.2 .7l-1-1a.58 .58 0 0 0 .6-.5 .58 .58 0 0 0-.5-.6zM36.4 11.9h.1a.45 .45 0 0 1 .5 .1 .45 .45 0 0 1 .1 .5l-.7 .2zM37.9 11.6l.2 .2a2.17 2.17 0 0 0 .3 1.9 .99 .99 0 0 0 1.6-.6v-1.1l.2-.4h-.7l.2 .2a1.92 1.92 0 0 1-.2 1.8 .6 .6 0 0 1-.9-.5v-1.1l.2-.4zM40.4 11.6l.2 .4v1.5l-.2 .4h.7l-.2-.4v-1.4l.8 1.8 .8-1.8v1.4l-.2 .4h.9l-.2-.4v-1.5l.2-.4h-.8l-.6 1.5-.6-1.5zM43.4 11.6l.2 .4v1.5l-.2 .4h1.8l.2-.6a1.04 1.04 0 0 1-1.3 .1v-.6h.5l.4 .2v-.6l-.4 .2h-.5v-.7h.8l.3 .3-.1-.6zM45.5 11.6l.2 .4v1.5l-.2 .4h.7l-.2-.4v-1.3l1.5 1.7v-1.9l.2-.4h-.7l.2 .4v.9l-1.1-1.3zM47.9 11.6l-.1 .6a.61 .61 0 0 1 .8-.3v1.6l-.3 .4h1l-.3-.4 .1-1.6a.63 .63 0 0 1 .7 .3l-.1-.6zM50.2 11.8a.62 .62 0 0 0-.2 .7 .62 .62 0 0 0 .6 .4l.6 .1 .2 .3a.76 .76 0 0 1-.8 .3 .76 .76 0 0 1-.6-.4l.1 .7 .2-.1a1.11 1.11 0 0 0 1.5-.6 1.13 1.13 0 0 0-1.3-.8l-.1-.4a1.04 1.04 0 0 1 1.2 .2l-.1-.6-.2 .1-.5-.1z"/>
<path d="M21.2 6.3v2.6h-1.9l.1 .4 .7 .9a.91 .91 0 0 0 1 .8 .56 .56 0 0 1 .5-.3 .56 .56 0 0 1 .5 .3l.4 .8a1.53 1.53 0 0 0 1.9 1.2 1.54 1.54 0 0 1 1-2.1l.9-.3v-1.4a1.52 1.52 0 0 1-.3-1.6h-1.4l-.2 .8h.5l-.2 .8h-.4l-.2 1v.2l.4 .1-.2 .8a1.93 1.93 0 0 1-1.6-.3l.3-1.8h-.5l.2-.8h.4l.2-.8h-.4v-1.3zM23.6 7.6l-.6 2.9h.7l.6-2.9zM23.8 6.6l-.1 .7h.6l.2-.7z"/>
</g>
<g font-size="3.9">
<text x="19" y="29.3">6.5</text>
<text x="27.9" y="29.3">Electrical Characteristics</text>
<text x="19" y="85.7">6.6</text>
<text x="27.9" y="85.7">Typical Characteristics</text>
</g>
<text font-size="3.5" x="179.6" y="17.3">TPD8S009</text>
<text font-size="3.2" x="19" y="34.4">over operating free-air temperature range (unless otherwise noted)</text>
<g font-size="2.8">
<text x="42.4" y="39.1">PARAMETER</text>
<text x="104.9" y="39.1">TEST CONDITIONS</text>
<text x="156.5" y="39.1">MIN</text>
<text x="166.9" y="39.1">TYP</text>
<text x="178.7" y="39.1">MAX</text>
<text x="188.1" y="39.1">UNIT</text>
<text x="20.1" y="43.7">V</text>
<text x="34.5" y="43.7">Reverse standoff voltage</text>
<text x="84.7" y="43.7">Any IO pin to ground</text>
<text x="181.1" y="43.7">5.5</text>
<text x="190.5" y="43.7">V</text>
<text x="20.1" y="48.4">V</text>
<text x="20.1" y="53.1">I</text>
<text x="34.5" y="48.4">Breakdown voltage</text>
<text x="34.5" y="53.1">IO port current</text>
<text x="84.7" y="48.4">I</text>
<text x="84.7" y="53.1">V</text>
<text x="88.6" y="48.4">= 1 mA</text>
<text x="89.7" y="53.1">= 3.3 V, V</text>
<text x="106.2" y="53.1">= 5 V</text>
<text x="120.6" y="48.4">Any IO pin to ground</text>
<text x="120.6" y="53.1">Any IO pin</text>
<text x="160.1" y="48.4">9</text>
<text x="166.9" y="53.1">0.01</text>
<text x="181.1" y="53.1">0.1</text>
<text x="189.7" y="53.1">μA</text>
<text x="190.5" y="48.4">V</text>
<text x="20.1" y="57.7">I</text>
<text x="34.5" y="57.7">Current from IO port to supply pins</text>
<text x="84.7" y="57.7">V</text>
<text x="89.7" y="57.7">= 3.3 V, V</text>
<text x="106.2" y="57.7">= 5 V</text>
<text x="120.6" y="57.7">Any IO pin</text>
<text x="166.9" y="57.7">0.01</text>
<text x="181.1" y="57.7">0.1</text>
<text x="189.7" y="57.7">μA</text>
<text x="20.1" y="62.4">V</text>
<text x="34.5" y="62.4">Diode forward voltage</text>
<text x="84.7" y="62.4">I</text>
<text x="88.6" y="62.4">= 8 mA</text>
<text x="120.6" y="62.4">Lower clamp diode</text>
<text x="157.7" y="62.4">0.6</text>
<text x="168.5" y="62.4">0.8</text>
<text x="179.5" y="62.4">0.95</text>
<text x="190.5" y="62.4">V</text>
<text x="20.1" y="67">R</text>
<text x="20.1" y="71.7">C</text>
<text x="34.5" y="67">Dynamic resistance</text>
<text x="34.5" y="71.7">IO capacitance</text>
<text x="84.7" y="67">I = 1 A</text>
<text x="84.7" y="71.7">V</text>
<text x="90.5" y="71.7">= 5 V, V</text>
<text x="103.7" y="71.7">= 2.5 V</text>
<text x="120.6" y="67">Any IO pin</text>
<text x="120.6" y="71.7">Any IO pin</text>
<text x="168.5" y="67">1.1</text>
<text x="168.5" y="71.7">0.8</text>
<text x="189.8" y="71.7">pF</text>
<text x="190.4" y="67">Ω</text>
<text x="20.1" y="76.3">I</text>
<text x="34.5" y="76.3">Operating supply current</text>
<text x="84.7" y="76.3">V</text>
<text x="89.7" y="76.3">= Open, V</text>
<text x="106.5" y="76.3">= 5 V</text>
<text x="120.6" y="76.3">V</text>
<text x="126.4" y="76.3">pin</text>
<text x="168.5" y="76.3">0.1</text>
<text x="183.4" y="76.3">1</text>
<text x="189.7" y="76.3">μA</text>
<text x="41.6" y="152.8">Figure 1. Insertion Loss vs Frequency</text>
<text x="134.2" y="153.5">Figure 2. Peak Pulse Waveforms</text>
<text x="43.6" y="217.7">Figure 3. IEC Clamping Waveforms</text>
<text x="57.6" y="221.4">(8-kV Contact)</text>
<text x="126.2" y="217.7">Figure 4. Figure 3. IEC Clamping Waveforms</text>
<text x="145.7" y="221.4">(–8-kV Contact)</text>
<text x="195.3" y="263.6">5</text>
<text x="87.2" y="268.9">Product Folder Links: TPD8S009</text>
</g>
<text font-size="2.8" fill="#0000c8" x="144.4" y="263.6">Submit Documentation Feedback</text>
<g font-size="2.5">
<text x="19" y="21.4">www.ti.com</text>
<text x="136.4" y="21.4">SLVS816A –JULY 2008–REVISED DECEMBER 2015</text>
<text x="19" y="263.6">Copyright © 2008–2015, Texas Instruments Incorporated</text>
</g>
<g font-size="2.3" fill="#010202">
<text x="25.8" y="95.2">1</text>
<text x="25.4" y="99.9">0</text>
<text x="24.5" y="104.6">–1</text>
<text x="24.2" y="114">–3</text>
<text x="24.2" y="109.3">–2</text>
<text x="24.2" y="118.7">–4</text>
<text x="24.2" y="123.4">–5</text>
<text x="24.2" y="128.1">–6</text>
<text x="24.2" y="132.8">–7</text>
<text x="24.2" y="137.5">–8</text>
<text x="24.2" y="142.2">–9</text>
<text x="24.2" y="145.1">1.0E+00</text>
<text x="38" y="145.1">1.0E+02</text>
<text x="51.7" y="145.1">1.0E+04</text>
<text x="54.9" y="148.3">Frequency (Hz)</text>
<text x="65.4" y="145.1">1.0E+06</text>
<text x="79.1" y="145.1">1.0E+08</text>
<text x="92.9" y="145.1">1.0E+10</text>
</g>
<text font-size="2.2" fill="#010202" x="22.6" y="129.7" transform="rotate(-90 22.6 129.7)">Insertion Loss (dB)</text>
<g font-size="2.1">
<text x="22" y="44.3">RWM</text>
<text x="20.9" y="53.6">IO</text>
<text x="22" y="49">BR</text>
<text x="85.5" y="49">IO</text>
<text x="86.6" y="53.6">IO</text>
<text x="102.3" y="53.6">CC</text>
<text x="20.9" y="58.3">off</text>
<text x="86.6" y="58.3">IO</text>
<text x="102.3" y="58.3">CC</text>
<text x="22" y="62.9">D</text>
<text x="85.5" y="62.9">IO</text>
<text x="22.1" y="67.6">DYN</text>
<text x="20.9" y="76.9">CC</text>
<text x="22.1" y="72.2">IO</text>
<text x="86.6" y="72.2">CC</text>
<text x="86.6" y="76.9">IO</text>
<text x="100.6" y="72.2">IO</text>
<text x="102.6" y="76.9">CC</text>
<text x="122.5" y="76.9">CC</text>
</g>
<g font-size="1.8" fill="#010202">
<text x="119.8" y="94.1">4.0</text>
<text x="182.7" y="94.1">48</text>
<text x="119.8" y="100.3">3.5</text>
<text x="182.7" y="100.3">42</text>
<text x="119.8" y="106.6">3.0</text>
<text x="182.7" y="106.6">36</text>
<text x="102.1" y="111">D0+</text>
<text x="102.1" y="113.8">D0-</text>
<text x="119.8" y="112.8">2.5</text>
<text x="148.8" y="109.3">Power (W)</text>
<text x="182.7" y="112.8">30</text>
<text x="102.1" y="116.5">D1+</text>
<text x="102.1" y="119.3">D1-</text>
<text x="119.8" y="119">2.0</text>
<text x="182.7" y="119.1">24</text>
<text x="102.1" y="122">D2+</text>
<text x="102.1" y="124.7">D2-</text>
<text x="119.1" y="120.6" transform="rotate(-90 119.1 120.6)">IPP (A)</text>
<text x="119.8" y="125.3">1.5</text>
<text x="182.7" y="125.3">18</text>
<text x="186.6" y="120.9" transform="rotate(-90 186.6 120.9)">PPP (W)</text>
<text x="119.8" y="131.5">1.0</text>
<text x="163.1" y="127.9">Current (A)</text>
<text x="182.7" y="131.5">12</text>
<text x="119.8" y="137.8">0.5</text>
<text x="182.7" y="137.8">6</text>
<text x="119.8" y="144">0.0</text>
<text x="123.1" y="146.6">0</text>
<text x="128.1" y="146.6">5</text>
<text x="133" y="146.6">10</text>
<text x="139" y="146.6">15</text>
<text x="145" y="146.6">20</text>
<text x="149.3" y="149.2">Time ( s)</text>
<text x="150.9" y="146.6">25</text>
<text x="154.5" y="149.2">μ</text>
<text x="156.9" y="146.6">30</text>
<text x="162.9" y="146.6">35</text>
<text x="168.8" y="146.6">40</text>
<text x="174.8" y="146.6">45</text>
<text x="180.8" y="146.6">50</text>
<text x="182.7" y="144">0</text>
<text x="32.5" y="157.6">240</text>
<text x="121.8" y="157.6">80</text>
<text x="32.5" y="164">200</text>
<text x="121.8" y="164">40</text>
<text x="32.5" y="170.3">160</text>
<text x="122.8" y="170.3">0</text>
<text x="32.5" y="176.6">120</text>
<text x="121.2" y="176.6">–40</text>
<text x="33.5" y="182.9">80</text>
<text x="121.2" y="182.9">–80</text>
<text x="30.3" y="187.9" transform="rotate(-90 30.3 187.9)">Amplitude (V)</text>
<text x="33.5" y="189.3">40</text>
<text x="119.9" y="187.9" transform="rotate(-90 119.9 187.9)">Amplitude (V)</text>
<text x="120.2" y="189.3">–120</text>
<text x="34.5" y="195.6">0</text>
<text x="120.2" y="195.6">–160</text>
<text x="32.5" y="201.9">–40</text>
<text x="120.2" y="201.9">–200</text>
<text x="32.5" y="208.3">–80</text>
<text x="120.2" y="208.3">–240</text>
<text x="36.4" y="210.9">0</text>
<text x="41.9" y="210.9">20</text>
<text x="47.9" y="210.9">40</text>
<text x="53.8" y="210.9">60</text>
<text x="59.8" y="210.9">80</text>
<text x="64.8" y="213.4">Time (ns)</text>
<text x="65.3" y="210.9">100</text>
<text x="71.2" y="210.9">120</text>
<text x="77.2" y="210.9">140</text>
<text x="83.2" y="210.9">160</text>
<text x="89.1" y="210.9">180</text>
<text x="95.1" y="210.9">200</text>
<text x="124.5" y="210.9">0</text>
<text x="130" y="210.9">20</text>
<text x="136" y="210.9">40</text>
<text x="142" y="210.9">60</text>
<text x="148" y="210.9">80</text>
<text x="153.2" y="213.4">Time (ns)</text>
<text x="153.5" y="210.9">100</text>
<text x="159.5" y="210.9">120</text>
<text x="165.5" y="210.9">140</text>
<text x="171.5" y="210.9">160</text>
<text x="177.5" y="210.9">180</text>
<text x="183.5" y="210.9">200</text>
</g>
</svg>
